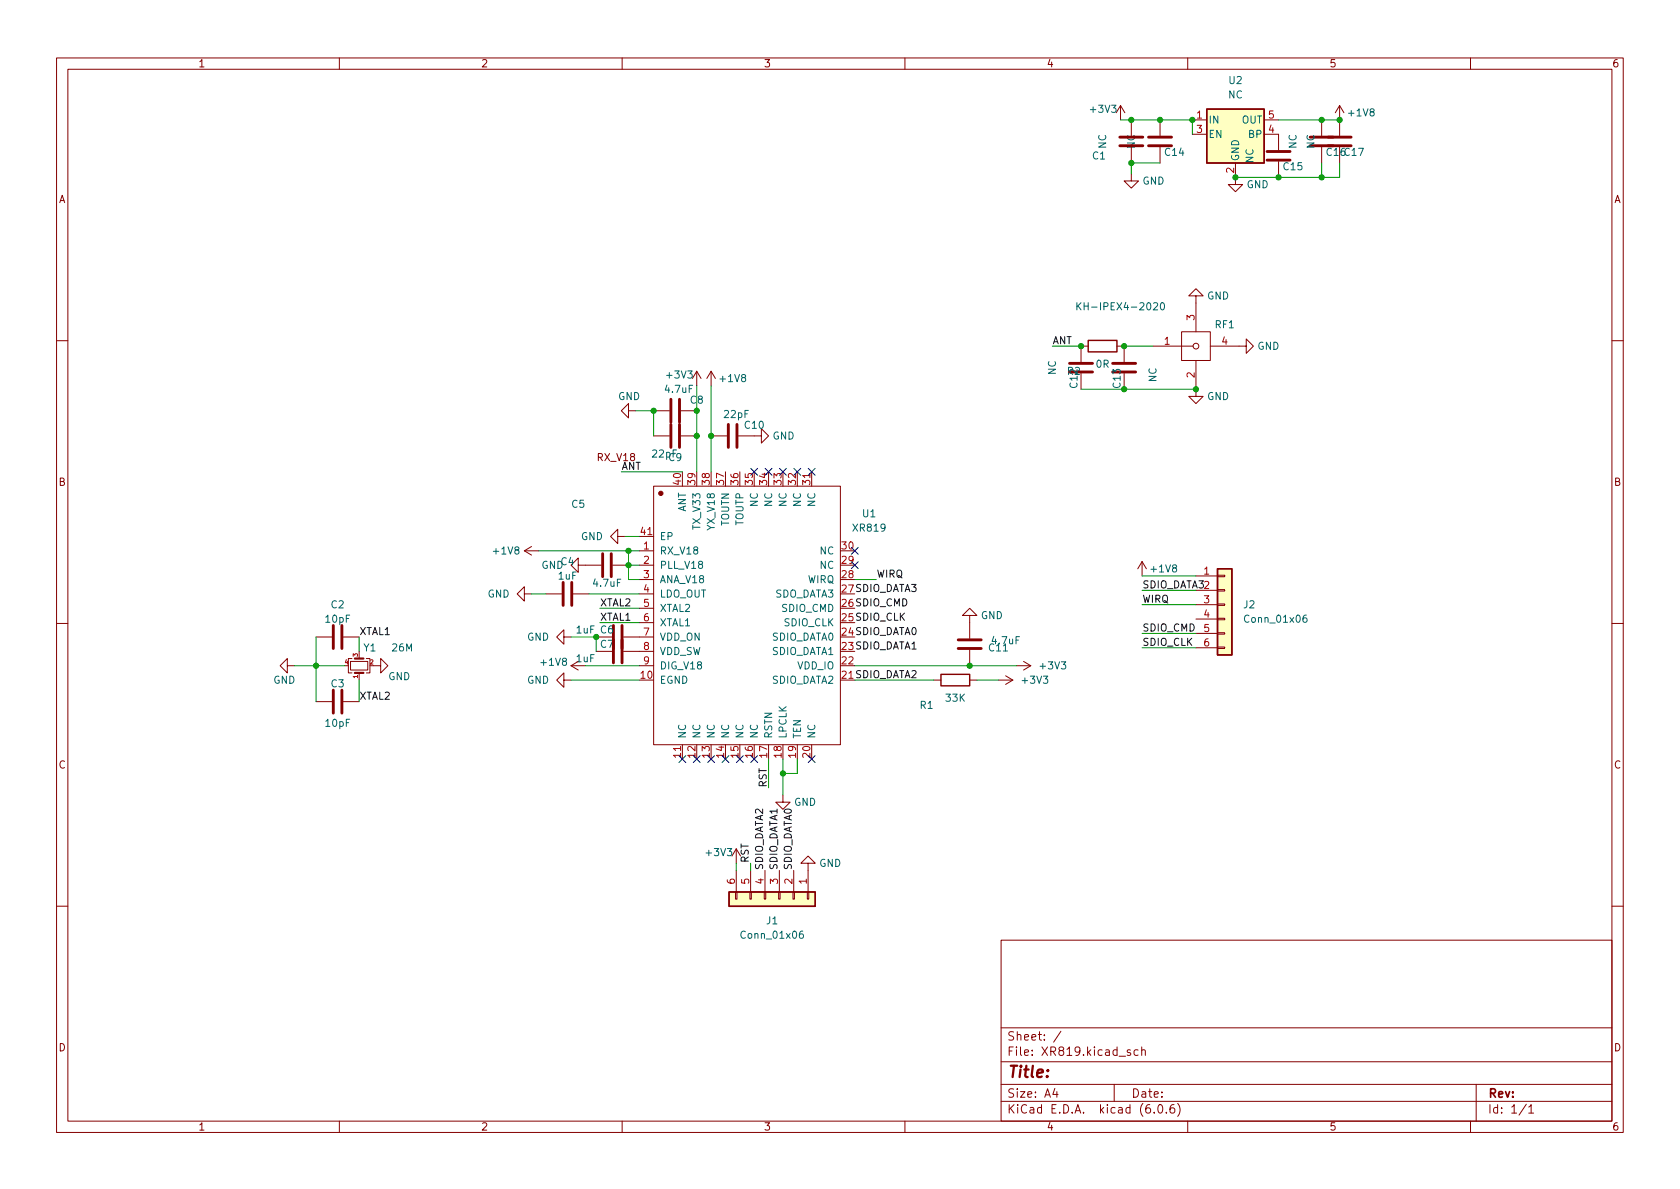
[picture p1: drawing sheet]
<svg xmlns="http://www.w3.org/2000/svg" width="297mm" height="210mm" viewBox="0 0 297 210" stroke-linecap="round" stroke-linejoin="round" font-family="sans-serif">
<g fill="none" stroke="#840000" stroke-width=".18">
<path d="M10 10.2h277v190.1h-277zM12 12.2h273v186.1h-273zM60 10.2v2M110 10.2v2M160 10.2v2M198.1 18.7l-.7 1.2M198.1 18.7v2.5M198.1 18.7l.8 1.2M210 10.2v2M236.9 18.7v5.3M236.9 18.7l-.8 1.2M236.9 18.7l.7 1.2"/>
<path d="M260 10.2v2M200 30.7v1.3h1.3l-1.3 1.3-1.2-1.3h1.2M200 21.2v2.8M200 26v2.8M205.1 21.2v2.8M205.1 26v2.8M210.8 21.2h2.6M210.8 23.7h2.6M218.4 28.8v3.8h1.3l-1.3 1.3-1.2-1.3h1.2M223.5 21.2h2.6M223.5 23.7h2.6v2.8M226.1 28.6v2.8"/>
<path d="M233.7 21.2v2.8M233.7 26v2.8M236.9 26v2.8M208.9 58.7h5.1v5h-5.1zM211.5 52.3h1.2l-1.2-1.3-1.3 1.3h1.3v6.4M10 60.2h2M111.1 72.6v-1.2l-1.2 1.2 1.2 1.3v-1.3h1.3M115.6 77.1h2.8M115.6 72.6h2.8M120.4 77.1h2.8M120.4 72.6h2.8M123.2 65.7l-.8 1.2"/>
<path d="M123.2 65.7v2.5M123.2 65.7l.8 1.2M125.7 77.1h2.8M125.7 65.7l-.7 1.2M125.7 65.7v2.5M125.7 65.7l.8 1.2M130.6 77.1h4v-1.3l1.3 1.3-1.3 1.3v-1.3M192.4 61.2h-1.3v2.8M197.5 61.2h1.3v2.8M203.8 61.2h7.1M211.5 63.7v6.4h1.2l-1.2 1.3-1.3-1.3h1.3M214 61.2h6.3v-1.3l1.3 1.3-1.3 1.3v-1.3"/>
<path d="M285 60.2h2M92.7 97.4l1.3 .8M92.7 97.4h2.5M94 96.6l-1.3 .8M102.2 99.9v-1.2l-1.2 1.2 1.2 1.3v-1.3h4.1M108.3 99.9h2.8M109.2 94.9v-1.3l-1.3 1.3 1.3 1.2v-1.2h1.3M113 99.9h2.6M113 97.4h2.6M113 94.9h2.6M115.6 86h33v45.7h-33zM143.5 83.4v2.6"/>
<path d="M201.9 99.3l-.7 1.3M201.9 99.3v2.5M201.9 99.3l.8 1.3M10 110.2h2M50.8 117.7v-1.2l-1.3 1.2 1.3 1.3v-1.3h1.3M55.9 112.6h2.8M60.7 112.6h2.8M62 117h3v1.5h-3zM62.2 116.5h-.6v2.5h.6M63.5 115.2v1.3M63.5 119v1.3M64.8 116.5h.6v2.5h-.6"/>
<path d="M66 117.7h1.3v-1.2l1.3 1.2-1.3 1.3v-1.3M92.7 105v-1.2l-1.3 1.2 1.3 1.3v-1.3h1.3M96.5 105h2.8M99.7 112.6v-1.2l-1.3 1.2 1.3 1.3v-1.3h1.3M101 117.7l1.2 .8M101 117.7h2.5M101.3 105h2.8M102.2 117l-1.2 .7M105.4 115.2h2.8M110.2 115.2h5.4M110.2 112.6h5.4M113 105h2.6"/>
<path d="M113 117.7h2.6M113 102.5h2.6M113 107.6h2.6M113 110.1h2.6M171.4 108.8h1.3l-1.3-1.2-1.2 1.2h1.2v4.1M171.4 114.9v2.8M177.8 119.5l1.3 .8M179.7 117.7h2.5M181 117l1.2 .7M182.2 117.7l-1.2 .8M211.5 101.8h3.8M211.5 104.4h3.8"/>
<path d="M211.5 106.9h3.8M211.5 109.5h3.8M211.5 112h3.8M211.5 114.5h3.8M215.3 114.4h1.2v.3h-1.2zM215.3 111.9h1.2v.2h-1.2zM215.3 109.3h1.2v.3h-1.2zM215.3 106.8h1.2v.3h-1.2zM215.3 104.3h1.2v.2h-1.2zM215.3 101.7h1.2v.3h-1.2zM285 110.2h2M55.9 124.1h2.8"/>
<path d="M60.7 124.1h2.8M99.7 120.3v-1.3l-1.3 1.3 1.3 1.2v-1.2h1.3M120.6 131.7v2.5M165.1 120.3h1.3M171.4 120.3h1.3M176.5 120.3h2.6M179.1 120.3l-1.3 .7M130 157.7h.3v1.3h-.3zM130.2 150.1l-.8 1.3M130.2 150.1v2.5M130.2 153.9v3.8M130.2 150.1l.7 1.3"/>
<path d="M132.6 157.7h.2v1.3h-.2zM132.7 153.9v3.8M135.1 157.7h.3v1.3h-.3zM135.3 153.9v3.8M137.7 157.7h.2v1.3h-.2zM137.8 153.9v3.8M138.4 140.6v1.3h1.3l-1.3 1.2-1.2-1.2h1.2M140.2 157.7h.3v1.3h-.3zM140.3 153.9v3.8M142.7 157.7h.3v1.3h-.3zM142.9 152.6h1.2l-1.2-1.2-1.3 1.2h1.3v5.1M10 160.2h2"/>
<path d="M177 166.3h108v32h-108zM285 160.2h2M60 198.3v2M110 198.3v2M160 198.3v2M177 194.8h108M177 191.8h108M177 187.8h108M177 181.8h108M186.5 192.5l-.4 1h1M186.9 193v1M187.6 182.4l-1.3 1.9"/>
<path d="M197 191.8v3M199.9 185.7l-.4-.1-.2 .2 .1 .3 .5 .1v.4h-.6M201.2 185.7l-.4-.1-.3 .3v.4l.1 .3h.6M201.9 185.8l.2-.2 .3 .1 .1 .9M201.9 185.1v1.5M204.1 196.7v.1M204.9 195.4l.2-.1a.81 .81 0 0 1 .6 .7 .81 .81 0 0 1-.3 .8h-.2a.81 .81 0 0 1-.6-.6 .81 .81 0 0 1 .3-.8zM206.2 196.7v.1M207.6 195.3a.59 .59 0 0 0-.7 .7v.5l.1 .3h.4l.2-.1 .1-.5-.1-.2-.5-.1-.2 .3M208.2 195.1a1.72 1.72 0 0 1 0 2.3M210 198.3v2M260 198.3v2"/>
<path d="M261 191.8v6.5M269.9 195.3l-1.3 1.9M270.3 195.8l.4-.5v1.5M270.3 196.8h.9"/>
<circle cx="211.5" cy="61.2" r=".51"/>
</g>
<path d="M213.4 19.3h10.1v9.5h-10.1zM192.4 60.2h5.1v2h-5.1zM166.4 119.2h5v2.1h-5zM215.3 100.6h2.5v15.2h-2.5zM128.9 157.7h15.2v2.6h-15.2z" fill="none" stroke="#840000" stroke-width=".25"/>
<g fill="none" stroke="#840000" stroke-width=".51">
<path d="M198 24.3h4.1M198 25.8h4.1M203.1 24.3h4M203.1 25.8h4M224 26.8h4.1M224 28.3h4.1M231.6 24.3h7.3M231.6 25.8h7.3M118.6 70.6v4.1M118.6 75.1v4M120.1 70.6v4.1M120.1 75.1v4"/>
<path d="M128.8 75.1v4M130.3 75.1v4M189.1 64.3h4.1M189.1 65.8h4.1M196.7 64.3h4.1M196.7 65.8h4.1M106.6 97.9v4.1M108.1 97.9v4.1M58.9 110.6v4.1M60.5 110.6v4.1M99.6 103v4.1M101.1 103v4.1"/>
<path d="M108.5 110.6v6.6M110 110.6v6.6M169.4 113.2h4.1M169.4 114.7h4.1M58.9 122v4.1M60.5 122v4.1"/>
</g>
<g fill="#ffffc2" stroke="#ffffc2" stroke-width=".18">
<path d="M128.9 157.7h15.2v2.6h-15.2z"/>
<path d="M213.4 19.3h10.1v9.5h-10.1z"/>
<path d="M215.3 100.6h2.5v15.2h-2.5z"/>
</g>
<path d="M190.4 53.5v1.3M190.6 54.1l.5 .7M191.1 53.5l-.7 .8M205.3 53.6l.2-.1a.68 .68 0 0 1 .4 .7 .68 .68 0 0 1-.4 .6l-.2-.1-.1-.4zM231 108.8h-.4a.86 .86 0 0 0 0 1.2l.4-.1 .1-.4-.2-.2h-.3l-.2 .2M141.9 164.7h-.3a.85 .85 0 0 0 0 1.2l.4-.1 .1-.4-.3-.3-.3 .1-.2 .2" fill="none" stroke="#006464" stroke-width=".18"/>
<path d="M62.7 119h1.6M62.7 116.5h1.6" fill="none" stroke="#840000" stroke-width=".38"/>
<circle cx="116.8" cy="87.2" r=".38" fill="#840000" stroke="#840000" stroke-width=".18"/>
<g fill="none" stroke="#009600" stroke-width=".18">
<path d="M198.1 21.2h12.7v2.5M205.1 28.8h-5.1v1.9M226.1 21.2h10.8M233.7 28.8v2.6M236.9 28.8v2.6h-18.5M112.4 72.6h3.2v4.5M123.2 68.2v15.2M125.7 68.2v15.2M186.1 61.2h5M191.1 68.8h20.4M198.8 61.2h5M95.2 97.4h17.8"/>
<path d="M109.9 83.4h10.7M110.5 94.9h2.5M111.1 97.4v5.1h1.9M111.1 99.9h1.9M52.1 117.7h8.9M55.9 112.6v11.5M63.5 112.6v2.6M94 105h2.5M101 112.6h4.4v2.6M103.5 117.7h9.5M104.1 105h8.9M106 110.1h7"/>
<path d="M106 107.6h7M151.1 102.5h3.8M151.1 117.7h28.6M201.9 104.4h9.6M201.9 101.8h9.6M201.9 106.9h9.6M201.9 112h9.6M201.9 114.5h9.6M63.5 120.3v3.8M101 120.3h12M135.9 134.2v5.1M138.4 134.2v6.4"/>
<path d="M141 134.2v2.6h-2.6M151.1 120.3h14M172.7 120.3h3.8M130.2 152.6v1.3M132.7 152.6v1.3"/>
</g>
<g fill="none" stroke="#000084" stroke-width=".18">
<path d="M132.7 82.8l1.3 1.2M134 82.8l-1.3 1.2M135.3 82.8l1.2 1.2M136.5 82.8l-1.2 1.2M137.8 82.8l1.2 1.2M139 82.8l-1.2 1.2M140.4 82.8l1.2 1.2M141.6 82.8l-1.2 1.2M142.9 82.8l1.2 1.2M144.1 82.8l-1.2 1.2M150.5 96.8l1.2 1.2M150.5 99.3l1.2 1.3"/>
<path d="M151.7 96.8l-1.2 1.2M151.7 99.3l-1.2 1.3M120 133.6l1.3 1.2M121.3 133.6l-1.3 1.2M122.6 133.6l1.2 1.2M123.8 133.6l-1.2 1.2M125.1 133.6l1.2 1.2M126.3 133.6l-1.2 1.2M127.7 133.6l1.2 1.2M128.9 133.6l-1.2 1.2M130.2 133.6l1.2 1.2M131.4 133.6l-1.2 1.2"/>
<path d="M132.7 133.6l1.3 1.2M134 133.6l-1.3 1.2M142.9 133.6l1.2 1.2M144.1 133.6l-1.2 1.2"/>
</g>
<g fill="#009600" stroke="#009600" stroke-width=".18">
<circle cx="111.1" cy="99.9" r=".46"/>
<circle cx="111.1" cy="97.4" r=".46"/>
<circle cx="105.4" cy="112.6" r=".46"/>
<circle cx="55.9" cy="117.7" r=".46"/>
<circle cx="191.1" cy="61.2" r=".46"/>
<circle cx="211.5" cy="68.8" r=".46"/>
<circle cx="171.4" cy="117.7" r=".46"/>
<circle cx="198.8" cy="61.2" r=".46"/>
<circle cx="198.8" cy="68.8" r=".46"/>
<circle cx="115.6" cy="72.6" r=".46"/>
<circle cx="138.4" cy="136.8" r=".46"/>
<circle cx="123.2" cy="77.1" r=".46"/>
<circle cx="125.7" cy="77.1" r=".46"/>
<circle cx="123.2" cy="72.6" r=".46"/>
<circle cx="210.8" cy="21.2" r=".46"/>
<circle cx="205.1" cy="21.2" r=".46"/>
<circle cx="233.7" cy="31.4" r=".46"/>
<circle cx="226.1" cy="31.4" r=".46"/>
<circle cx="218.4" cy="31.4" r=".46"/>
<circle cx="233.7" cy="21.2" r=".46"/>
<circle cx="236.9" cy="21.2" r=".46"/>
<circle cx="200" cy="28.8" r=".46"/>
<circle cx="200" cy="21.2" r=".46"/>
</g>
<text font-size="2.8" fill="#840000" x="178" y="190.6">Title:</text>
<g font-size="2.1" fill="#840000">
<text x="178" y="184">Sheet: /</text>
<text x="178" y="186.7">File: XR819.kicad_sch</text>
<text x="178" y="196.9">KiCad E.D.A. kicad (6.0.6)</text>
<text x="178" y="194.1">Size: A4</text>
<text x="200" y="194.1">Date:</text>
<text x="263" y="194.1">Rev:</text>
<text x="263" y="196.9">Id: 1/1</text>
</g>
<g font-size="1.8" fill="#840000">
<text x="35" y="11.9">1</text>
<text x="85" y="11.9">2</text>
<text x="135" y="11.9">3</text>
<text x="185" y="11.9">4</text>
<text x="235" y="11.9">5</text>
<text x="285" y="11.9">6</text>
<text x="10.3" y="35.9">A</text>
<text x="285.3" y="35.9">A</text>
<text x="105.7" y="81.5">RX_V18</text>
<text x="10.3" y="85.9">B</text>
<text x="285.3" y="85.9">B</text>
<text x="10.3" y="135.9">C</text>
<text x="285.3" y="135.9">C</text>
<text x="10.3" y="185.9">D</text>
<text x="285.3" y="185.9">D</text>
<text x="35" y="199.9">1</text>
<text x="85" y="199.9">2</text>
<text x="135" y="199.9">3</text>
<text x="185" y="199.9">4</text>
<text x="235" y="199.9">5</text>
<text x="285" y="199.9">6</text>
</g>
<g font-size="1.8" fill="#006464">
<text x="217.2" y="17.4">NC</text>
<text x="217.3" y="14.9">U2</text>
<text x="192.9" y="19.9">+3V3</text>
<text x="213.6" y="21.8">IN</text>
<text x="219.5" y="21.8">OUT</text>
<text x="238.6" y="20.6">+1V8</text>
<text x="193.2" y="28.2">C1</text>
<text x="195.6" y="26.3" transform="rotate(-90 195.6 26.3)">NC</text>
<text x="200.7" y="26.3" transform="rotate(-90 200.7 26.3)">NC</text>
<text x="206" y="27.6">C14</text>
<text x="213.6" y="24.4">EN</text>
<text x="219.1" y="28.6" transform="rotate(-90 219.1 28.6)">GND</text>
<text x="220.8" y="24.4">BP</text>
<text x="221.6" y="28.8" transform="rotate(-90 221.6 28.8)">NC</text>
<text x="229.2" y="26.3" transform="rotate(-90 229.2 26.3)">NC</text>
<text x="232.4" y="26.3" transform="rotate(-90 232.4 26.3)">NC</text>
<text x="234.6" y="27.6">C16C17</text>
<text x="202" y="32.6">GND</text>
<text x="220.4" y="33.3">GND</text>
<text x="227" y="30.1">C15</text>
<text x="213.4" y="53">GND</text>
<text x="191.8" y="54.9">KH-IPEX4-2020</text>
<text x="214.9" y="58">RF1</text>
<text x="193.8" y="65">0R</text>
<text x="222.3" y="61.8">GND</text>
<text x="109.3" y="70.7">GND</text>
<text x="117.7" y="69.5">4.7uF</text>
<text x="118" y="66.9">+3V3</text>
<text x="122.1" y="71.4">C8</text>
<text x="127.5" y="67.6">+1V8</text>
<text x="186.7" y="66.3" transform="rotate(-90 186.7 66.3)">NC</text>
<text x="188.7" y="66.3">R2</text>
<text x="190.5" y="68.5" transform="rotate(-90 190.5 68.5)">C12</text>
<text x="198.1" y="68.5" transform="rotate(-90 198.1 68.5)">C13</text>
<text x="204.5" y="67.6" transform="rotate(-90 204.5 67.6)">NC</text>
<text x="213.4" y="70.7">GND</text>
<text x="128.1" y="73.9">22pF</text>
<text x="131.7" y="75.8">C10</text>
<text x="136.6" y="77.7">GND</text>
<text x="115.4" y="80.9">22pF</text>
<text x="118.2" y="81.5">C9</text>
<text x="101.1" y="89.8">C5</text>
<text x="134" y="89.5" transform="rotate(-90 134 89.5)">NC</text>
<text x="136.5" y="89.5" transform="rotate(-90 136.5 89.5)">NC</text>
<text x="139.1" y="89.5" transform="rotate(-90 139.1 89.5)">NC</text>
<text x="141.6" y="89.5" transform="rotate(-90 141.6 89.5)">NC</text>
<text x="144.1" y="89.5" transform="rotate(-90 144.1 89.5)">NC</text>
<text x="102.7" y="95.5">GND</text>
<text x="116.6" y="95.5">EP</text>
<text x="121.3" y="90.6" transform="rotate(-90 121.3 90.6)">ANT</text>
<text x="123.8" y="93.4" transform="rotate(-90 123.8 93.4)">TX_V33</text>
<text x="126.4" y="93.5" transform="rotate(-90 126.4 93.5)">YX_V18</text>
<text x="128.9" y="93.1" transform="rotate(-90 128.9 93.1)">TOUTN</text>
<text x="131.4" y="93" transform="rotate(-90 131.4 93)">TOUTP</text>
<text x="151" y="94">XR819</text>
<text x="152.5" y="91.5">U1</text>
<text x="87.4" y="98">+1V8</text>
<text x="95.7" y="100.6">GND</text>
<text x="99.2" y="99.9">C4</text>
<text x="116.6" y="98">RX_V18</text>
<text x="116.6" y="100.6">PLL_V18</text>
<text x="145" y="100.6">NC</text>
<text x="145" y="98">NC</text>
<text x="203.7" y="101.2">+1V8</text>
<text x="58.6" y="107.6">C2</text>
<text x="86.2" y="105.7">GND</text>
<text x="98.8" y="102.5">1uF</text>
<text x="105" y="103.8">4.7uF</text>
<text x="116.6" y="103.1">ANA_V18</text>
<text x="116.6" y="105.7">LDO_OUT</text>
<text x="136.9" y="105.7">SDO_DATA3</text>
<text x="142.8" y="103.1">WIRQ</text>
<text x="219.9" y="107.6">J2</text>
<text x="57.6" y="110.1">10pF</text>
<text x="93.2" y="113.3">GND</text>
<text x="101.9" y="112">1uF C6</text>
<text x="116.6" y="108.2">XTAL2</text>
<text x="116.6" y="110.7">XTAL1</text>
<text x="116.6" y="113.3">VDD_ON</text>
<text x="136.4" y="113.3">SDIO_DATA0</text>
<text x="138.2" y="108.2">SDIO_CMD</text>
<text x="138.6" y="110.7">SDIO_CLK</text>
<text x="173.4" y="109.5">GND</text>
<text x="175.5" y="113.9">4.7uF</text>
<text x="220.4" y="110.1">Conn_01x06</text>
<text x="64.3" y="115.2">Y1</text>
<text x="69.4" y="115.2">26M</text>
<text x="95.8" y="117.7">+1V8</text>
<text x="101.9" y="117.1">1uF</text>
<text x="106.2" y="114.5">C7</text>
<text x="116.6" y="115.8">VDD_SW</text>
<text x="116.6" y="118.4">DIG_V18</text>
<text x="136.4" y="115.8">SDIO_DATA1</text>
<text x="141" y="118.4">VDD_IO</text>
<text x="174.9" y="115.2">C11</text>
<text x="184" y="118.4">+3V3</text>
<text x="48.3" y="120.9">GND</text>
<text x="58.6" y="121.5">C3</text>
<text x="68.6" y="120.3">GND</text>
<text x="93.2" y="120.9">GND</text>
<text x="116.6" y="120.9">EGND</text>
<text x="136.4" y="120.9">SDIO_DATA2</text>
<text x="162.7" y="125.3">R1</text>
<text x="167.3" y="124.1">33K</text>
<text x="180.9" y="120.9">+3V3</text>
<text x="57.6" y="128.5">10pF</text>
<text x="121.3" y="130.7" transform="rotate(-90 121.3 130.7)">NC</text>
<text x="123.8" y="130.7" transform="rotate(-90 123.8 130.7)">NC</text>
<text x="126.4" y="130.7" transform="rotate(-90 126.4 130.7)">NC</text>
<text x="128.9" y="130.7" transform="rotate(-90 128.9 130.7)">NC</text>
<text x="131.4" y="130.7" transform="rotate(-90 131.4 130.7)">NC</text>
<text x="134" y="130.7" transform="rotate(-90 134 130.7)">NC</text>
<text x="136.5" y="130.7" transform="rotate(-90 136.5 130.7)">RSTN</text>
<text x="139.1" y="130.7" transform="rotate(-90 139.1 130.7)">LPCLK</text>
<text x="141.6" y="130.7" transform="rotate(-90 141.6 130.7)">TEN</text>
<text x="144.1" y="130.7" transform="rotate(-90 144.1 130.7)">NC</text>
<text x="140.4" y="142.5">GND</text>
<text x="125" y="151.4">+3V3</text>
<text x="144.8" y="153.3">GND</text>
<text x="131.3" y="166">Conn_01x06</text>
<text x="135.5" y="163.4">J1</text>
</g>
<g font-size="1.8" fill="#a90000">
<text x="211.6" y="20.9">1</text>
<text x="211.6" y="23.5">3</text>
<text x="224.3" y="23.5">4</text>
<text x="224.3" y="20.9">5</text>
<text x="218.2" y="30.6" transform="rotate(-90 218.2 30.6)">2</text>
<text x="211.2" y="56.6" transform="rotate(-90 211.2 56.6)">3</text>
<text x="205.9" y="61">1</text>
<text x="216" y="61">4</text>
<text x="211.2" y="66.8" transform="rotate(-90 211.2 66.8)">2</text>
<text x="120.4" y="85.7" transform="rotate(-90 120.4 85.7)">40</text>
<text x="122.9" y="85.7" transform="rotate(-90 122.9 85.7)">39</text>
<text x="125.5" y="85.7" transform="rotate(-90 125.5 85.7)">38</text>
<text x="128" y="85.7" transform="rotate(-90 128 85.7)">37</text>
<text x="130.6" y="85.7" transform="rotate(-90 130.6 85.7)">36</text>
<text x="133.1" y="85.7" transform="rotate(-90 133.1 85.7)">35</text>
<text x="135.6" y="85.7" transform="rotate(-90 135.6 85.7)">34</text>
<text x="138.2" y="85.7" transform="rotate(-90 138.2 85.7)">33</text>
<text x="140.7" y="85.7" transform="rotate(-90 140.7 85.7)">32</text>
<text x="143.3" y="85.7" transform="rotate(-90 143.3 85.7)">31</text>
<text x="113.3" y="94.6">41</text>
<text x="113.8" y="97.1">1</text>
<text x="113.8" y="99.7">2</text>
<text x="148.9" y="99.7">29</text>
<text x="148.9" y="97.1">30</text>
<text x="212.9" y="101.6">1</text>
<text x="113.8" y="102.2">3</text>
<text x="113.8" y="104.8">4</text>
<text x="113.8" y="107.3">5</text>
<text x="148.9" y="102.2">28</text>
<text x="212.9" y="106.7">3</text>
<text x="113.8" y="109.8">6</text>
<text x="113.8" y="112.4">7</text>
<text x="212.9" y="109.2">4</text>
<text x="212.9" y="111.8">5</text>
<text x="113.8" y="114.9">8</text>
<text x="113.8" y="117.5">9</text>
<text x="148.9" y="117.5">22</text>
<text x="212.9" y="114.3">6</text>
<text x="113.3" y="120">10</text>
<text x="120.4" y="133.9" transform="rotate(-90 120.4 133.9)">11</text>
<text x="122.9" y="133.9" transform="rotate(-90 122.9 133.9)">12</text>
<text x="125.5" y="133.9" transform="rotate(-90 125.5 133.9)">13</text>
<text x="128" y="133.9" transform="rotate(-90 128 133.9)">14</text>
<text x="130.6" y="133.9" transform="rotate(-90 130.6 133.9)">15</text>
<text x="133.1" y="133.9" transform="rotate(-90 133.1 133.9)">16</text>
<text x="135.6" y="133.9" transform="rotate(-90 135.6 133.9)">17</text>
<text x="138.2" y="133.9" transform="rotate(-90 138.2 133.9)">18</text>
<text x="140.7" y="133.9" transform="rotate(-90 140.7 133.9)">19</text>
<text x="143.3" y="133.9" transform="rotate(-90 143.3 133.9)">20</text>
<text x="129.9" y="156.3" transform="rotate(-90 129.9 156.3)">6</text>
<text x="132.5" y="156.3" transform="rotate(-90 132.5 156.3)">5</text>
<text x="135" y="156.3" transform="rotate(-90 135 156.3)">4</text>
<text x="137.5" y="156.3" transform="rotate(-90 137.5 156.3)">3</text>
<text x="140.1" y="156.3" transform="rotate(-90 140.1 156.3)">2</text>
<text x="142.6" y="156.3" transform="rotate(-90 142.6 156.3)">1</text>
</g>
<g font-size="1.8" fill="#0f0f0f">
<text x="186.1" y="60.9">ANT</text>
<text x="109.9" y="83.1">ANT</text>
<text x="106" y="107.2">XTAL2</text>
<text x="148.9" y="107.3">26SDIO_CMD</text>
<text x="148.9" y="104.8">27SDIO_DATA3</text>
<text x="154.9" y="102.1">WIRQ</text>
<text x="201.9" y="106.6">WIRQ</text>
<text x="201.9" y="104">SDIO_DATA32</text>
<text x="63.5" y="112.3">XTAL1</text>
<text x="106" y="109.8">XTAL1</text>
<text x="148.9" y="112.4">24SDIO_DATA0</text>
<text x="148.9" y="109.8">25SDIO_CLK</text>
<text x="201.9" y="111.7">SDIO_CMD</text>
<text x="148.9" y="114.9">23SDIO_DATA1</text>
<text x="201.9" y="114.2">SDIO_CLK</text>
<text x="63.5" y="123.7">XTAL2</text>
<text x="148.9" y="120">21SDIO_DATA2</text>
<text x="135.5" y="139.3" transform="rotate(-90 135.5 139.3)">RST</text>
<text x="132.4" y="152.6" transform="rotate(-90 132.4 152.6)">RST</text>
<text x="134.9" y="153.9" transform="rotate(-90 134.9 153.9)">SDIO_DATA2</text>
<text x="137.4" y="153.9" transform="rotate(-90 137.4 153.9)">SDIO_DATA1</text>
<text x="140" y="153.9" transform="rotate(-90 140 153.9)">SDIO_DATA0</text>
</g>
<g font-size="1.1" fill="#a90000">
<text x="61" y="117.5">4</text>
<text x="63.2" y="119.9" transform="rotate(-90 63.2 119.9)">1</text>
<text x="63.2" y="116.1" transform="rotate(-90 63.2 116.1)">3</text>
<text x="65.4" y="117.5">2</text>
</g>
</svg>
